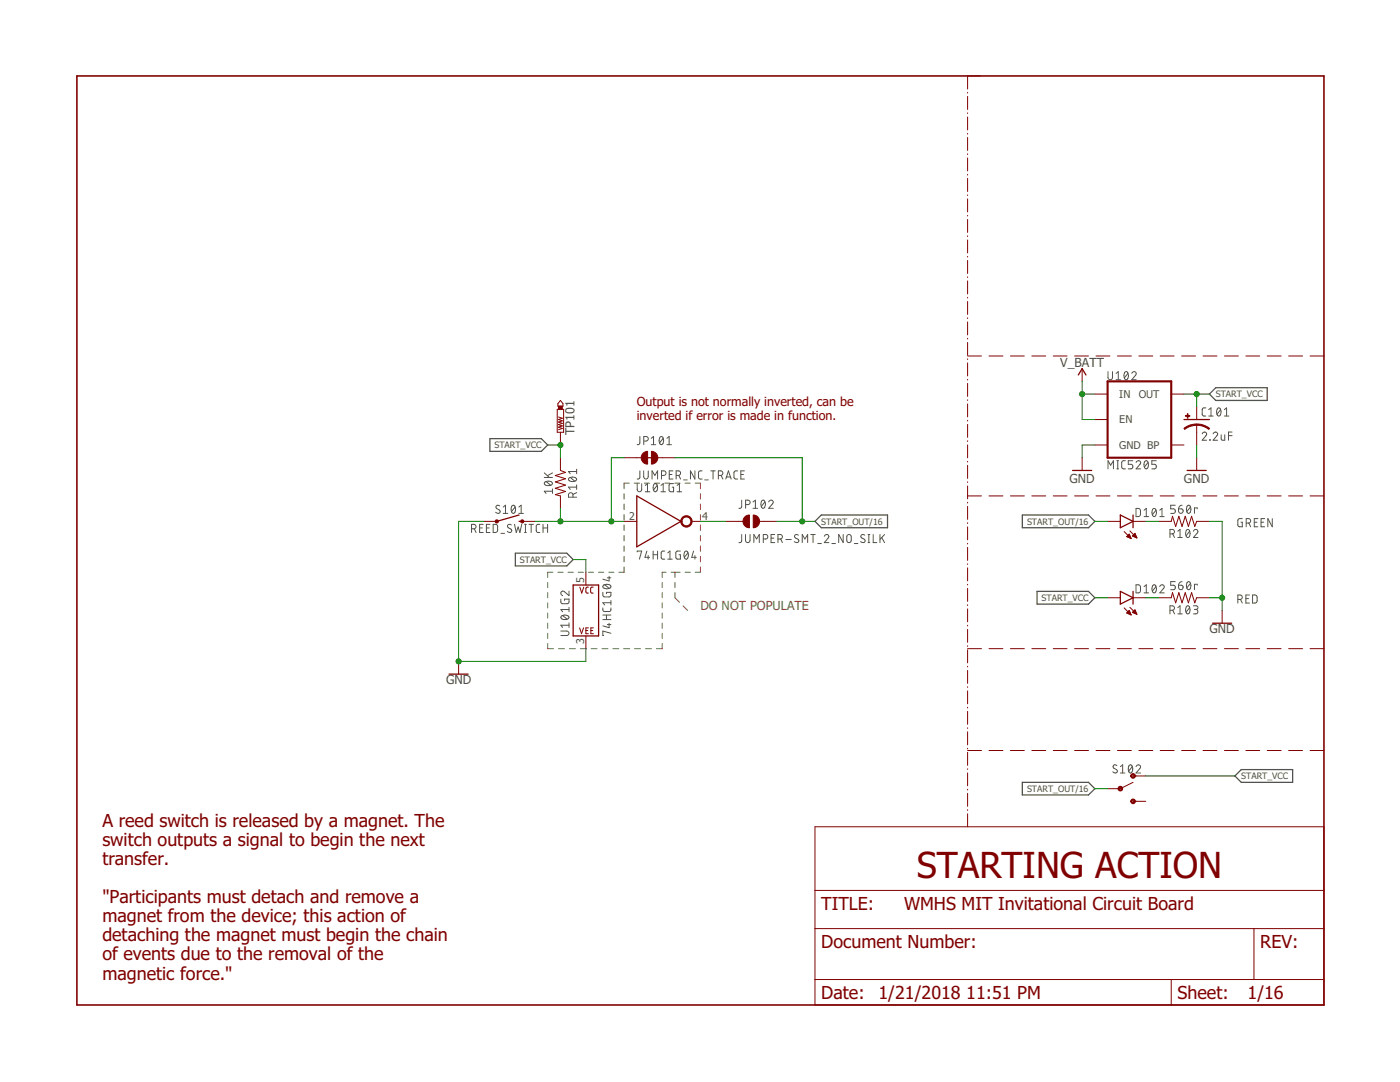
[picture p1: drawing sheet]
<svg xmlns="http://www.w3.org/2000/svg" width="279mm" height="216mm" viewBox="0 0 279 216" stroke-linecap="round" stroke-linejoin="round" font-family="sans-serif">
<g fill="none" stroke="#808000" stroke-width=".2">
<path d="M124.5 98.5v1.1M125.6 96.4h-1.1v1.1M126.6 96.4h1M128.6 96.4h1M130.6 96.4h1.1M132.7 96.4h1M134.7 96.4h1M136.7 96.4h1.1M138.7 96.4h1.1v1.1M139.8 98.5v1.1M109.3 116.2v1.1M109.3 118.3v1"/>
<path d="M110.3 114.2h-1v1M111.3 114.2h1.1M113.4 114.2h1M115.4 114.2h1M117.4 114.2h1M119.5 114.2h1M121.5 114.2h1M124.5 100.6v1.1M124.5 102.7v1.1M124.5 104.8v1.1M124.5 106.8v1.1M124.5 108.9v1.1"/>
<path d="M124.5 111v1.1M124.5 113.1v1.1h-1M132.2 116.2v1.1M132.2 118.3v1M132.9 114.2h-.7v1M133.9 114.2h1.8M134.7 114.2v1M134.7 116.2v1M134.7 118.2v1.1l.9 .9M136.7 114.2h1.1M139.8 113.1v1.1h-1.1M139.8 100.6v1.1"/>
<path d="M139.8 102.7v1.1M139.8 104.8v1.1M139.8 106.8v1.1M139.8 108.9v1.1M139.8 111v1.1M109.3 128.4v1h1.2M109.3 120.3v1M109.3 122.3v1M109.3 124.3v1.1M109.3 126.4v1M111.5 129.4h1.1M113.6 129.4h1.2"/>
<path d="M115.8 129.4h1.2M118 129.4h1.1M120.1 129.4h1.2M122.3 129.4h1.2M124.5 129.4h1.2M126.7 129.4h1.1M128.8 129.4h1.2M132.2 128.4v1h-1.2M132.2 120.3v1M132.2 122.3v1M132.2 124.3v1.1M132.2 126.4v1"/>
<path d="M136.3 120.9l.9 .9"/>
</g>
<g fill="none" stroke="#505050" stroke-width=".2">
<path d="M221.1 74.1v1.2a.44 .44 0 0 0 .5 .5 .44 .44 0 0 0 .4-.5v-1.2M222.7 74.5l.5-.4v1.7M222.7 75.8h.9M224.5 74.3l.2-.2a.95 .95 0 0 1 0 1.7 1.04 1.04 0 0 1-.2-1.5zM225.1 74.5l-.7 .9M225.9 74.5a.44 .44 0 0 1 .6-.3 .44 .44 0 0 1 .1 .7l-.7 .9h.9M108.6 95.3h1.7M108.6 94.4l1 .9M108.7 96.2a1.03 1.03 0 0 1 1.6 .3 .97 .97 0 0 1-1.7 0zM109 96.1l.9 .7M110.3 98h-1.7l.4 .5M110.3 97.6v.9"/>
<path d="M110.3 94.4l-1 .5M113.6 95.4a1.03 1.03 0 0 1 1.5 .3 .97 .97 0 0 1-1.6 0zM113.8 95.3l.9 .7M114.3 99.2v-.4a.44 .44 0 0 0-.4-.5 .44 .44 0 0 0-.4 .5v.4h1.6M115.1 98.3l-.8 .4M115.1 97.2h-1.6l.3 .5M115.1 93.6v.9M115.1 96.8v.9M115.1 94.1h-1.6l.3 .4M127.2 96.5v1.2a.44 .44 0 0 0 .4 .4 .44 .44 0 0 0 .5-.4v-1.2M127.7 94v1.4l-.5 .2M127.7 87.1v1.4l-.5 .2"/>
<path d="M128.5 94v1.1a.46 .46 0 0 0 .4 .5 .46 .46 0 0 0 .5-.5v-1.1M128.5 88h.4a.46 .46 0 0 0 .5-.4 .46 .46 0 0 0-.5-.5h-.4v1.6M128.8 96.9l.4-.4v1.6M128.8 98.1h.9M130 88.7h.9M130 87.5l.4-.4v1.6M130.1 95.6v-1.6l.6 .9 .5-.9v1.6M130.5 96.6l.3-.1a.97 .97 0 0 1 0 1.6 1.03 1.03 0 0 1-.3-1.5zM131.1 96.9l-.7 .9M131.7 87.2l.3-.1a.97 .97 0 0 1 0 1.6 1.02 1.02 0 0 1-.3-1.5zM131.9 98.1h.9M131.9 96.9l.5-.4v1.6"/>
<path d="M132 94.9h.5a.46 .46 0 0 0 .4-.5 .46 .46 0 0 0-.4-.4h-.5v1.6M132.4 87.5l-.8 .9M133.1 87.5l.4-.4v1.6M133.1 88.7h.9M133.6 94.7h.5M134.3 94h-.7v1.6h.7M134.4 96.5h-.7l-.2 .2v1.1l.2 .3h.7v-.9h-.2M134.9 94.9h.5a.46 .46 0 0 0 .4-.5 .46 .46 0 0 0-.4-.4h-.5v1.6M135.1 98.1h.9M135.1 96.9l.5-.4v1.6M135.5 94.9l.3 .7M136.4 95.8h.7"/>
<path d="M138.7 94v1.6l-.9-1.6v1.6M140.1 94h-.5l-.2 .3v1.1l.2 .1 .5 .1M140.6 95.8h.8M141.9 94h.8M142.3 94v1.6M143.4 94.9h.4a.46 .46 0 0 0 .5-.5 .46 .46 0 0 0-.5-.4h-.4v1.6M143.9 94.9l.4 .7M144.8 95.6l.6-1.6 .5 1.6M145 95.2h.8M147.2 94h-.5l-.2 .3 .1 1.2 .6 .1M147.8 94.7h.6M148 99.8v1.4l-.5 .2"/>
<path d="M148.6 94h-.8v1.6h.8M152.1 99.9l.2-.1a.95 .95 0 0 1 0 1.6 1.06 1.06 0 0 1-.2-1.5zM221.1 93.6v-1.7l.6 .9 .5-.9v1.7M222.9 93.6h.3M222.9 91.9h.3M223.1 91.9v1.7M224.6 91.9h-.5l-.2 .4 .1 1.2 .6 .1M226.1 91.9h-.9v.7h.5a.46 .46 0 0 1 .4 .5 .46 .46 0 0 1-.4 .5h-.5M226.7 92.3a.44 .44 0 0 1 .7-.4 .44 .44 0 0 1 .1 .7l-.8 1h.9M228.5 92l.2-.1a.97 .97 0 0 1 0 1.7 1.01 1.01 0 0 1-.2-1.6zM229.1 92.3l-.7 .9M230.8 91.9h-.9v.7h.5a.46 .46 0 0 1 .4 .5 .46 .46 0 0 1-.4 .5h-.5"/>
<path d="M239.9 86.6a.44 .44 0 0 1 .7-.4 .44 .44 0 0 1 .1 .7l-.8 .9h.9M240.6 81.4h-.5l-.2 .3v1.1l.2 .2h.5M241.2 83h.9M241.2 81.7l.5-.3v1.6M241.4 87.7l.1 .1zM242.1 86.6a.44 .44 0 0 1 .6-.4 .44 .44 0 0 1 .2 .7l-.8 .9h.9M243 81.5l.2-.1a.97 .97 0 0 1 0 1.6 1.02 1.02 0 0 1-.2-1.5zM243.6 81.7l-.7 1M243.7 86.8v.9l.3 .1h.4v-1M244.3 83h1M244.3 81.7l.5-.3v1.6M245.2 86.9h.7"/>
<path d="M245.9 86.2h-.7v1.6M94.1 105.5h.5a.44 .44 0 0 0 .4-.4 .44 .44 0 0 0-.4-.5h-.5v1.7M94.7 105.5l.3 .8M95.7 105.3h.6M96.4 104.6h-.7v1.7h.7M97.1 105.3h.5M97.8 104.6h-.7v1.7h.7M98.4 104.6h.6l.3 .3v1.1l-.3 .2-.6 .1zM99.7 100.9a.41 .41 0 0 0-.6 0 .41 .41 0 0 0 0 .6l.6 .3a.41 .41 0 0 1 0 .6 .41 .41 0 0 1-.6-.1l-.2-.1M100 106.4h.7M100.4 102.4h.9M100.4 101.2l.5-.4v1.6"/>
<path d="M102 104.8a.41 .41 0 0 0-.6-.1 .41 .41 0 0 0 .1 .6l.5 .3a.41 .41 0 0 1 0 .6 .41 .41 0 0 1-.6 0l-.2-.2M102.2 100.9l.2-.1a.97 .97 0 0 1 0 1.6 1.03 1.03 0 0 1-.2-1.5zM102.7 104.6l.3 1.7 .4-1.1 .4 1.1 .3-1.7M102.8 101.2l-.7 .9M103.5 102.4h1M103.5 101.2l.5-.4v1.6M104.7 104.6h.4M104.7 106.3h.4M104.9 104.6v1.7M105.6 104.6h.9M106 104.6v1.7M107.7 104.6h-.5l-.2 .4v1l.2 .2 .5 .1"/>
<path d="M108.4 105.3h.9M108.4 104.6v1.7M109.3 104.6v1.7M111.9 119.5l.1 .7 .1 .2h1.4l.1-.9h-1v.3M113.6 117.9v1l-1-.8a.45 .45 0 0 0-.7 .1 .45 .45 0 0 0 .4 .7M120.3 118.2v.7l.2 .2h1.2l.2-.2v-.7h-.9v.3M120.4 116.8a1.02 1.02 0 0 1 1.5 .2 .93 .93 0 0 1-1.6 0zM120.7 116.7l.9 .7M121.2 115.3h.7M121.6 115v.9l-1.3-.3M121.9 119.8v.9M127.2 110.1v-.1h.9l-.5 1.6"/>
<path d="M129.1 110l-.4 1.2h.9M129.3 110.8v.8M130.3 110v1.6M130.3 110.7h.9M131.2 110v1.6M132.7 110h-.5l-.2 .3v1.1l.2 .1 .5 .1M133.3 111.6h.9M133.3 110.3l.4-.3v1.6M135.8 110h-.7l-.2 .2v1l.2 .3 .7 .1v-.9h-.3M136.7 110.1l.2-.1a.95 .95 0 0 1 0 1.6 1 1 0 0 1-.2-1.5zM137.3 110.3l-.7 .9M138.4 110l-.4 1.2h1"/>
<path d="M138.7 110.8v.8M148 106.7v1.4l-.2 .1-.3 .1M148.8 106.7v1.1a.46 .46 0 0 0 .4 .5 .46 .46 0 0 0 .5-.5v-1.1M148.8 100.7h.4a.44 .44 0 0 0 .5-.5 .44 .44 0 0 0-.5-.4h-.4v1.6M150.3 101.4h.9M150.3 100.2l.4-.4v1.6M150.5 108.3v-1.6l.5 .8 .5-.8v1.6M152.3 107.5h.5a.44 .44 0 0 0 .4-.4 .44 .44 0 0 0-.4-.4h-.5v1.6M152.7 100.2l-.8 .8M153.4 100.2a.44 .44 0 0 1 .6-.4 .44 .44 0 0 1 .2 .7l-.8 .9h.9M153.9 107.4h.5M154.6 106.7h-.7v1.6h.7"/>
<path d="M155.3 107.5h.4a.44 .44 0 0 0 .4-.4 .44 .44 0 0 0-.4-.4h-.4v1.6M155.8 107.5l.3 .8M156.8 107.7h1.1M159.3 106.8a.42 .42 0 0 0-.5-.1 .42 .42 0 0 0-.2 .6l.6 .3a.38 .38 0 0 1 .2 .5 .38 .38 0 0 1-.5 .1l-.4-.1M160.1 108.3v-1.6l.5 .8 .6-.8v1.6M161.8 106.7h.9M162.3 106.7v1.6M163.2 108.5h.7M164.5 107a.44 .44 0 0 1 .6-.3 .44 .44 0 0 1 .2 .7l-.8 .9h.9M166 108.5h.7M168.3 106.7v1.6l-.9-1.6v1.6M169.1 106.8l.3-.1 .4 .1 .1 1a.44 .44 0 0 1-.5 .5 .44 .44 0 0 1-.4-.5z"/>
<path d="M170.5 108.5h.7M172.6 106.8l-.6-.1-.2 .3 .1 .3 .6 .3a.38 .38 0 0 1 .1 .5 .38 .38 0 0 1-.5 .1l-.4-.1M173.2 108.3h.4M173.2 106.7h.4M173.4 106.7v1.6M174.3 106.7v1.6h.7M175.6 106.7v1.6M176 107.3l.5 1M176.5 106.7l-.9 1M226.7 116.7h.6l.3 .3v1l-.3 .3h-.6zM226.7 101.5h.6l.3 .2v1.1l-.3 .2-.6 .1zM228.3 118.3h.9"/>
<path d="M228.3 117.1l.5-.4v1.6M228.3 101.8l.5-.3v1.6M228.3 103.1h.9M230.1 116.8l.2-.1a.93 .93 0 0 1 0 1.6 1.02 1.02 0 0 1-.2-1.5zM230.1 101.6l.2-.1a.95 .95 0 0 1 0 1.6 1.06 1.06 0 0 1-.2-1.5zM230.7 117.1l-.7 .8M230.7 101.8l-.7 .9M231.5 117.1a.44 .44 0 0 1 .6-.4 .44 .44 0 0 1 .1 .7l-.7 .9h.8M231.5 103.1h.8M231.5 101.8l.4-.3v1.6M233.5 106.5h.5a.44 .44 0 0 0 .4-.4 .44 .44 0 0 0-.4-.5h-.5v1.7M234 106.5l.4 .8"/>
<path d="M234.5 116.1h-.9v.7h.6a.45 .45 0 0 1 .4 .4 .45 .45 0 0 1-.4 .5h-.6M234.5 100.8h-.9v.7h.6a.46 .46 0 0 1 .4 .5 .46 .46 0 0 1-.4 .4h-.6M235.1 106l.4-.4v1.7M235.1 107.3h.8M235.2 116.8h.6a.45 .45 0 0 1 .3 .5 .45 .45 0 0 1-.5 .4 .45 .45 0 0 1-.4-.5zM235.2 101.5h.6a.45 .45 0 0 1 .3 .5 .45 .45 0 0 1-.5 .4 .45 .45 0 0 1-.4-.4zM235.9 116.1l-.4 .1-.3 .6M235.9 100.8l-.4 .1-.3 .6M236.8 105.7l.3-.1a.95 .95 0 0 1 0 1.7 1 1 0 0 1-.3-1.6zM237 116.2l.2-.1a.93 .93 0 0 1 0 1.6 1.02 1.02 0 0 1-.2-1.5zM237 100.9l.2-.1a.95 .95 0 0 1 0 1.6 1.06 1.06 0 0 1-.2-1.5zM237.4 106l-.7 .9"/>
<path d="M237.6 116.4l-.7 .9M237.6 101.2l-.7 .9M238.2 106a.45 .45 0 0 1 .6-.3 .45 .45 0 0 1 .2 .7l-.8 .9h.9M238.9 101.5v-.2h-.5v1.1M238.9 116.8v-.2h-.5v1.1M247 119.6h.5a.44 .44 0 0 0 .4-.4 .44 .44 0 0 0-.4-.5h-.5v1.6M247.6 119.6l.3 .7M247.9 103.5h-.7l-.1 .2-.1 1 .2 .4h.7v-.9h-.3M248.6 119.4h.6M248.7 104.4h.5a.44 .44 0 0 0 .4-.5 .44 .44 0 0 0-.4-.4h-.5v1.6M249.2 104.4l.4 .7M249.4 118.7h-.8v1.6h.8"/>
<path d="M250 118.7h.6l.2 .3 .1 .9-.3 .4h-.6zM250.3 104.2h.5M251 103.5h-.7v1.6h.7M251.7 104.2h.5M252.4 103.5h-.7v1.6h.7M253.9 103.5v1.6l-.9-1.6v1.6M111.9 125.9h1.2a.44 .44 0 0 1 .5 .5 .44 .44 0 0 1-.5 .4h-1.2M112 122.9a1.03 1.03 0 0 1 1.6 .3 .97 .97 0 0 1-1.7 0zM112.3 122.8l.9 .7M113.6 124.8h-1.7l.4 .4M113.6 121.2v.9M113.6 124.3v.9"/>
<path d="M113.6 121.6h-1.7l.4 .5M120.3 121.3v.5l.4 .2h1l.2-.2v-.5M120.3 123.6h1.6M120.3 122.7h1.6M121 122.7v.9M121.2 124.6h.7M121.6 124.4v.8l-1.3-.3M121.9 126.4l-1.6-.5v.9h.2M121.9 120.3h-1.6l.4 .4M233.5 121.8h.5a.44 .44 0 0 0 .4-.5 .44 .44 0 0 0-.4-.4h-.5v1.6M234 121.8l.4 .7M235.1 121.2l.4-.3v1.6"/>
<path d="M235.1 122.5h.8M236.8 121l.3-.1a.95 .95 0 0 1 0 1.6 1 1 0 0 1-.3-1.5zM237.4 121.2l-.7 .9M238.2 120.9h.5a.36 .36 0 0 1 .4 .3 .36 .36 0 0 1-.4 .4h-.3M238.6 121.6a.44 .44 0 0 1 .5 .4 .44 .44 0 0 1-.5 .5h-.4M222.9 152.8l-.2-.1a.38 .38 0 0 0-.5 .1 .38 .38 0 0 0 .1 .5l.5 .3a.4 .4 0 0 1 .1 .6 .4 .4 0 0 1-.7-.1l-.1-.1M223.6 153l.4-.4v1.6M223.6 154.2h.9M225.4 152.7l.2-.1a.97 .97 0 0 1 0 1.6 1.02 1.02 0 0 1-.2-1.5zM226 153l-.7 .9M226.7 153a.45 .45 0 0 1 .6-.4 .45 .45 0 0 1 .2 .7l-.8 .9h.9"/>
</g>
<path d="M241.4 78.6l1.2-1.2h10.3v2.5h-10.3zM97.8 87.5h10.2l1.3 1.3-1.3 1.3h-10.2zM102.8 110.4h10.3l1.3 1.3-1.3 1.2h-10.3zM162.6 104l1.3-1.2h13.2v2.5h-13.2zM204 102.8h13.2l1.3 1.2-1.3 1.3h-13.2zM207 118h10.2l1.3 1.3-1.3 1.2h-10.2zM204 156.1h13.2l1.3 1.3-1.3 1.2h-13.2zM246.4 154.8l1.3-1.2h10.3v2.5h-10.3z" fill="none" stroke="#505050" stroke-width=".25"/>
<g fill="none" stroke="#800000" stroke-width=".2">
<path d="M193.1 18.4v.2M193.1 19.2v2.6M195.6 15.2h-2.5v2.6M193.1 22.5v.1M193.1 23.3v2.6M193.1 26.6v.2M193.1 27.4v2.6M193.1 30.7v.1M193.1 31.5v2.6M193.1 34.8v.1M193.1 35.6v2.6M193.1 38.9v.1"/>
<path d="M193.1 39.7v2.6M193.1 43v.1M193.1 43.8v2.6M193.1 47.1v.1M193.1 47.9v2.6M193.1 51.2v.1M193.1 52v2.6M193.1 55.2v.2M193.1 56v2.7M193.1 59.3v.2M111.8 79.9l.6 .6v.5h-1.1v-.5zM193.1 71h2.8"/>
<path d="M193.1 60.2v2.5M193.1 63.4v.2M193.1 64.2v2.6M193.1 67.5v.1M193.1 68.3v2.6M193.1 71.6v.1M193.1 72.4v2.6M193.1 75.7v.1M193.1 76.5v2.6M193.1 79.8v.1M197.4 71h2.8M201.7 71h2.7"/>
<path d="M205.9 71h2.8M210.2 71h2.8M214.5 71h2.7M216 73.6v2.5M218.5 78.6h2.5M218.7 71h2.8M223 71h2.8M227.3 71h2.8M231.5 71h2.8M233.7 78.6h2.6M235.8 71h2.8M240.1 71h2.8"/>
<path d="M244.4 71h2.7M248.6 71h2.8M252.9 71h2.8M257.2 71h2.7M261.5 71h2.7M111.2 81.7h1.3v4.6h-1.3zM111.5 83.2l.7 .3-.7 .2 .7 .3-.7 .2 .7 .3-.7 .2 .7 .3-.7 .2 .7 .3-.7 .2M111.8 91.3v2.6l1.1 .4-2.1 .6 2.1 .6-2.1 .7 2.1 .6-2.1 .6 2.1 .7-2.1 .6 1 .3v2.5M111.8 86.3v2.5M124.5 91.3h3.5M131.3 91.3h3.4M193.1 99h2.8"/>
<path d="M193.1 80.6v2.6M193.1 83.9v.1M193.1 84.7v2.6M193.1 87.9v.2M193.1 88.8v2.6M193.1 92.1v.1M193.1 92.9v2.6M193.1 96.1v.2M193.1 97v2.5M197.4 99h2.8M201.7 99h2.7M205.9 99h2.8"/>
<path d="M210.2 99h2.8M214.5 99h2.7M216 91.3v2.6M218.5 88.8h2.5M218.5 83.7h2.5M218.7 99h2.8M223 99h2.8M227.3 99h2.8M231.5 99h2.8M233.7 88.8h2.6M235.8 99h2.8M238.8 81.2v2.5"/>
<path d="M238.8 84.7v4.1M238.8 91.3v2.6M240.1 99h2.8M244.4 99h2.7M248.6 99h2.8M252.9 99h2.8M257.2 99h2.7M261.5 99h2.7M96.6 104h2.5M104.2 104h2.6M115.7 117.2l.4 1.1 .4-1.1M116.9 114.2v2.5"/>
<path d="M117.4 117.2h-.3l-.2 .2 .1 .9h.4M118.4 117.2h-.4l-.1 .2v.9h.5M124.5 104h2.6M138 104h1.8M144.9 104h3.4M151.6 104h3.4M193.1 100.2v.2M193.1 101v2.6M193.1 104.3v.2M193.1 105.1v2.6M193.1 108.4v.1M193.1 109.2v2.6"/>
<path d="M193.1 112.5v.1M193.1 113.3v2.6M193.1 116.6v.1M193.1 117.4v2.6M221 104h2.6M221 119.3h2.6M224.3 106.1l1.4 1.4M224.9 107.1l.8 .4M224.9 107.1l.5-.5 .3 .9M224.9 107.1h.7M225 106.9h.5M225.1 107.2h.5"/>
<path d="M225.1 106.8h.4M225.3 106.7h.1M225.4 107.3h.3M225.5 105.9l1.4 1.4M225.6 107.4h.1M226 106.9h.7M226.1 104h2.6M226.1 119.3h2.6M226.1 106.8h.6M226.2 107.1h.6M226.3 106.7h.3M226.4 106.6h.2"/>
<path d="M226.5 107.2h.3M226.5 106.4l-.5 .6 .9 .3M226.5 106.4l.4 .9M226.5 106.4h.1M226.8 107.3h.1M231.2 104h2.5l.3-1 .6 2.1 .7-2.1 .6 2.1 .6-2.1 .7 2.1 .6-2.1 .6 2.1 .4-1.1h2.6M231.2 119.3h2.5l.3-1 .6 2 .7-2 .6 2 .6-2 .7 2 .6-2 .6 2 .4-1h2.6M91.5 132v2.5M115.7 125.3l.4 1.1 .4-1.1M116.9 126.9v2.5M116.9 125.8h.4M117.4 125.3h-.5v1.1h.5"/>
<path d="M117.9 125.8h.4M118.4 125.3h-.5v1.1h.5M193.1 129.4h2.8M193.1 120.7v.1M193.1 121.5v2.6M193.1 124.8v.1M193.1 125.6v2.6M193.1 128.9v.1M193.1 129.7v2.6M193.1 132.9v.2M193.1 133.8v2.6M193.1 137v.2"/>
<path d="M193.1 137.9v2.5M197.4 129.4h2.8M201.7 129.4h2.7M205.9 129.4h2.8M210.2 129.4h2.8M214.5 129.4h2.7M218.7 129.4h2.8M223 129.4h2.8M224.3 121.3l1.4 1.4M224.9 122.3l.5-.5 .3 .9zM224.9 122.3h.7M225 122.4h.6"/>
<path d="M225 122.1h.5M225.2 122h.2M225.3 122.5h.4M225.3 121.9h.1M225.5 121.2l1.4 1.4M225.6 122.6h.1M226 122.2l.5-.5 .4 .9zM226.1 122.1h.6M226.1 122.3h.7M226.2 122h.5M226.3 121.9h.3M226.4 122.4h.4"/>
<path d="M226.4 121.8h.1M226.7 122.5h.2M227.3 129.4h2.8M231.5 129.4h2.8M235.8 129.4h2.8M240.1 129.4h2.8M243.9 121.8v2.6M244.4 129.4h2.7M248.6 129.4h2.8M252.9 129.4h2.8M257.2 129.4h2.7M261.5 129.4h2.7"/>
<path d="M193.1 149.8h2.8M193.1 141.1v.2M193.1 141.9v2.6M193.1 145.2v.2M193.1 146v2.6M193.1 149.3v.1M193.1 150.1v2.6M193.1 153.4v.1M193.1 154.2v2.6M193.1 157.5v.1M193.1 158.3v2.6M197.4 149.8h2.8"/>
<path d="M201.7 149.8h2.7M205.9 149.8h2.8M210.2 149.8h2.8M214.5 149.8h2.7M218.7 149.8h2.8M223 149.8h2.8M226.1 156.1l-2.5 1.3h-2.6M226.1 159.9h2.6M226.1 154.8h2.6M227.3 149.8h2.8M231.5 149.8h2.8M235.8 149.8h2.8"/>
<path d="M240.1 149.8h2.8M244.4 149.8h2.7M248.6 149.8h2.8M252.9 149.8h2.8M257.2 149.8h2.7M261.5 149.8h2.7M162.6 165h101.6v35.5h-101.6zM162.6 177.7h101.6M193.1 161.6v.1M193.1 162.4v2.6M162.6 185.3h101.6M162.6 195.5h101.6"/>
<path d="M233.7 195.5v5M250.3 185.3v10.2"/>
</g>
<g fill="none" stroke="#800000" stroke-width=".25">
<path d="M215.2 74.8l.8-1.2 .7 1.2M127.1 99l8.8 5-8.8 5.1zM128.9 91.3h1.7M214.1 93.9h3.8M236.3 83.7h5.1M236.9 93.9h3.8M103.6 104h.6M103.6 102.8l-4.5 1.2M114.4 116.7h5.1v10.2h-5.1zM223.6 118l2.5 1.3-2.5 1.2zM223.6 102.8l2.5 1.2-2.5 1.3zM226.1 102.8v2.5"/>
<path d="M226.1 118v2.5M89.6 134.5h3.8M242 124.4h3.8"/>
</g>
<g fill="#800000" stroke="#800000" stroke-width=".2">
<path d="M238.8 84.6l1.4 .2 1.2 .7-.2 .2-1.3-.7-1.1-.1z" fill-rule="evenodd"/>
<path d="M236.3 85.5l1.2-.7 1.3-.2v.3l-1.5 .3-.9 .5z" fill-rule="evenodd"/>
<path d="M225.8 154.5a.46 .46 0 0 1 .7 .2 .46 .46 0 0 1-.3 .6 .46 .46 0 0 1-.5-.5h.2a.26 .26 0 0 1 .3-.2 .26 .26 0 0 1 .1 .4 .26 .26 0 0 1-.4-.1l-.2-.1z" fill-rule="evenodd"/>
<path d="M225.8 159.5a.47 .47 0 0 1 .8 .2 .47 .47 0 0 1-.4 .7 .47 .47 0 0 1-.5-.5h.2a.26 .26 0 0 1 .3-.2 .26 .26 0 0 1 .1 .4 .26 .26 0 0 1-.4-.1v-.1h-.2z" fill-rule="evenodd"/>
<path d="M223.3 157a.47 .47 0 0 1 .7 .2 .47 .47 0 0 1-.3 .6 .47 .47 0 0 1-.6-.4h.2a.26 .26 0 0 1 .4-.3 .26 .26 0 0 1 .1 .5 .26 .26 0 0 1-.4-.1l-.3-.1z" fill-rule="evenodd"/>
<path d="M136.2 103.2a1.14 1.14 0 0 1 1.8 .3 1.14 1.14 0 0 1-.7 1.7 1.14 1.14 0 0 1-1.5-1.2h.3a.88 .88 0 0 1 1.2-.8 .88 .88 0 0 1 .3 1.5 .88 .88 0 0 1-1.5-.4v-.3h-.3z" fill-rule="evenodd"/>
<path d="M130 90.1a1.26 1.26 0 0 1 1.3 1.2h-1.3z" fill-rule="evenodd"/>
<path d="M130 91.3h1.3a1.23 1.23 0 0 1-1.3 1.3z" fill-rule="evenodd"/>
<path d="M128.3 90.5l.5-.4h.4v2.5a1.27 1.27 0 0 1-1.1-.7 1.27 1.27 0 0 1 .2-1.4z" fill-rule="evenodd"/>
<path d="M150.3 102.8a1.27 1.27 0 0 1 1.3 1.2 1.27 1.27 0 0 1-1.3 1.3z" fill-rule="evenodd"/>
<path d="M148.6 103.2l.5-.4h.5v2.5a1.26 1.26 0 0 1-1.2-.7 1.26 1.26 0 0 1 .2-1.4z" fill-rule="evenodd"/>
<circle cx="99.1" cy="104" r=".32"/>
<circle cx="104.2" cy="104" r=".32"/>
</g>
<path d="M15.3 15.2h248.9v185.3h-248.9z" fill="none" stroke="#800000" stroke-width=".32"/>
<path d="M221 76.1h12.7v15.2h-12.7z" fill="none" stroke="#800000" stroke-width=".42"/>
<g fill="#800000" stroke="#800000" stroke-width=".2">
<path d="M236.6 82.9h.9v.2h-.9z"/>
<path d="M237 82.5h.1v.9h-.1z"/>
<path d="M111.5 81h.7v.7h-.7z"/>
</g>
<g fill="none" stroke="#008000" stroke-width=".2">
<path d="M216 76.1v7.6h2.5M216 78.6h2.5M236.3 78.6h5.1M238.8 78.6v2.6M109.3 88.8h2.5v2.5M124.5 91.3h-2.5v12.7M134.7 91.3h25.4v12.7M218.5 88.8h-2.5v2.5M238.8 88.8v2.5M96.6 104h-5.1v28h25.4v-2.6M106.8 104h17.7M111.8 101.5v2.5"/>
<path d="M114.4 111.7h2.5v2.5M139.8 104h5.1M155 104h7.6M218.5 104h2.5M218.5 119.3h2.5M228.7 104h2.5M228.7 119.3h2.5M241.4 104h2.5v17.8M241.4 119.3h2.5M218.5 157.4h2.5M228.7 154.8h17.7"/>
</g>
<g fill="#008000" stroke="#008000" stroke-width=".2">
<circle cx="91.5" cy="132" r=".51"/>
<circle cx="243.9" cy="119.3" r=".51"/>
<circle cx="111.8" cy="88.8" r=".51"/>
<circle cx="238.8" cy="78.6" r=".51"/>
<circle cx="160.1" cy="104" r=".51"/>
<circle cx="216" cy="78.6" r=".51"/>
<circle cx="122" cy="104" r=".51"/>
<circle cx="111.8" cy="104" r=".51"/>
</g>
<text font-size="7.2" fill="#800000" x="183" y="175.1">STARTING ACTION</text>
<g font-size="3.6" fill="#800000">
<text x="20.4" y="165">A reed switch is released by a magnet. The</text>
<text x="20.4" y="168.8">switch outputs a signal to begin the next</text>
<text x="20.4" y="172.6">transfer.</text>
<text x="20.4" y="180.2">&quot;Participants must detach and remove a</text>
<text x="20.4" y="184">magnet from the device; this action of</text>
<text x="163.9" y="181.5">TITLE:</text>
<text x="180.4" y="181.5">WMHS MIT Invitational Circuit Board</text>
<text x="20.4" y="187.8">detaching the magnet must begin the chain</text>
<text x="20.4" y="191.6">of events due to the removal of the</text>
<text x="163.9" y="189.1">Document Number:</text>
<text x="251.5" y="189.1">REV:</text>
<text x="20.4" y="195.5">magnetic force.&quot;</text>
<text x="163.9" y="199.3">Date:</text>
<text x="175.3" y="199.3">1/21/2018</text>
<text x="192.8" y="199.3">11:51 PM</text>
<text x="235" y="199.3">Sheet:</text>
<text x="249" y="199.3">1/16</text>
</g>
<g font-size="2.5" fill="#505050">
<text x="211.6" y="73.3">V_BATT</text>
<text x="114.6" y="86.8" transform="rotate(-90 114.6 86.8)">TP101</text>
<text x="213.4" y="96.4">GND</text>
<text x="236.3" y="96.4">GND</text>
<text x="241.4" y="126.4">GND</text>
<text x="89" y="136.5">GND</text>
</g>
<g font-size="2.5" fill="#800000">
<text x="127.1" y="81.1">Output is not normally inverted, can be</text>
<text x="127.1" y="83.7">inverted if error is made in function.</text>
</g>
<text font-size="2.5" fill="#808000" x="139.8" y="121.8">DO NOT POPULATE</text>
<g font-size="2.1" fill="#505050">
<text x="223.4" y="79.4">IN</text>
<text x="227.3" y="79.4">OUT</text>
<text x="223.4" y="89.6">GND BP</text>
<text x="223.4" y="84.5">EN</text>
<text x="125.6" y="103.7">2</text>
<text x="140.1" y="103.7">4</text>
<text x="116.6" y="116.4" transform="rotate(-90 116.6 116.4)">5</text>
<text x="116.6" y="128.4" transform="rotate(-90 116.6 128.4)">3</text>
</g>
<g font-size="1.8" fill="#505050">
<text x="242.6" y="79.3">START_VCC</text>
<text x="98.7" y="89.4">START_VCC</text>
<text x="163.9" y="104.7">START_OUT/16</text>
<text x="205" y="104.7">START_OUT/16</text>
<text x="103.7" y="112.3">START_VCC</text>
<text x="207.9" y="119.9">START_VCC</text>
<text x="247.7" y="155.5">START_VCC</text>
<text x="205" y="158">START_OUT/16</text>
</g>
</svg>
